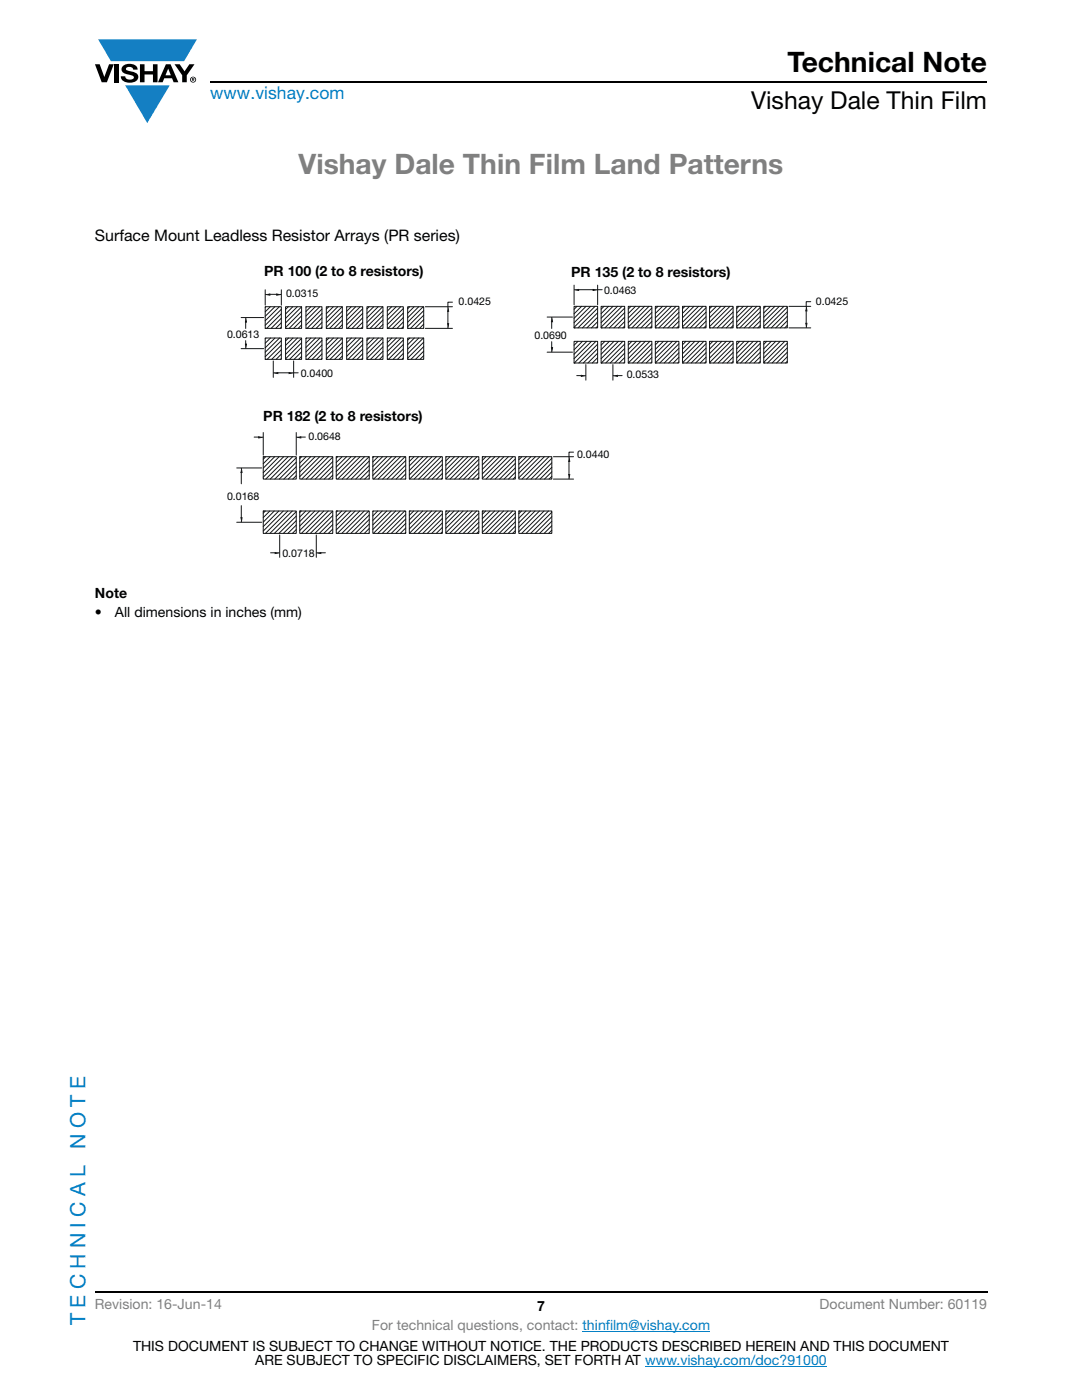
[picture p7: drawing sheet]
<svg xmlns="http://www.w3.org/2000/svg" width="216mm" height="279mm" viewBox="0 0 216 279" stroke-linecap="round" stroke-linejoin="round" font-family="sans-serif">
<g fill="#147fc3">
<path d="M19.6 7.9h19.7l-2.6 4.3h-1.1h-13.5z"/>
<path d="M25 17h8.9l-4.5 7.6z"/>
</g>
<g fill="#000">
<path d="M18.9 12.8h1l.9 2.6 1-2.6h.9l-1.4 3.6h-1zM22.9 12.8h.9v3.6h-.9zM24.6 13.1a2.1 2.1 0 0 1 2.8 .4l.1 .4h-.9a.79 .79 0 0 0-.7-.6 .79 .79 0 0 0-.8 .5l.3 .2 1 .3a1.08 1.08 0 0 1 1.2 1 1.08 1.08 0 0 1-1.1 1.1 1.73 1.73 0 0 1-2.4-1.2h.9a.96 .96 0 0 0 .8 .7 .96 .96 0 0 0 .9-.5 1.31 1.31 0 0 0-1.2-.6 1.03 1.03 0 0 1-1.1-.5 1.03 1.03 0 0 1 .2-1.2zM27.9 12.8h.9v1.4h1.7v-1.4h.9v3.6h-.9v-1.5h-1.7v1.5h-.9zM34.8 12.8h1.1l.9 1.4 1-1.4h1l-1.5 2.2v1.4h-.9v-1.4z"/>
<path d="M33.6 13.7l.5 1.3h-1.1zM33.1 12.8l-1.6 3.6h1l.3-.8h1.5l.3 .8h1l-1.6-3.6z"/>
<path d="M38.4 15.7h.2v.1h-.2zM38.3 15.6v.6h.1v-.3l.4 .3-.2-.3 .2-.1-.1-.2z"/>
<path d="M38.1 15.9a.46 .46 0 0 1 .9 0 .46 .46 0 0 1-.9 0zM37.9 15.9a.6 .6 0 0 0 1.2 0 .6 .6 0 0 0-1.2 0z"/>
</g>
<path d="M42 16.4h155M18.9 257.9h178.1" fill="none" stroke="#000" stroke-width=".36"/>
<path d="M116.2 265.7h25.5M128.7 272.7h36.3" fill="none" stroke="#007ec4" stroke-width=".2"/>
<path d="M45.3 52.7h124v59h-124z" fill="#fff"/>
<g fill="none" stroke="#111416" stroke-width=".2">
<path d="M52.9 57.8v3.1M53.9 58.6v.3l-1-.2M53.9 58.7h1.3M55.2 58.6v.3l.9-.2M56.1 57.8v3.1M114.6 56.9v3.9M115.5 57.7v.3l-.9-.2M115.5 57.8h2.8M118.3 57.7v.3l1.9-.2M119.2 56.9v3.9M48.1 63.4h4.5M48.1 69.6h4.5"/>
<path d="M48.9 68.7h.3l-.2 .9M49 64.3v1.3M49 68v.7M49 63.4l.2 .9h-.3M52.9 67.5h3.2v4.2h-3.2zM52.9 61.2h3.2v4.3h-3.2zM52.9 71.7h.1M52.9 65.5h.1M53 61.2l-.1 .1M53.1 67.5l-.2 .1M53.9 61.2l-1 1M54 67.5l-1.1 1"/>
<path d="M54.5 72v3.3M54.8 61.2l-1.9 1.9M54.9 67.5l-2 1.9M55.4 74.3v.3l-.9-.2M55.4 74.4h2.3M55.7 61.2l-2.8 2.8M55.8 67.5l-2.9 2.8M56.1 68l-3.2 3.2M56.1 68.9l-2.8 2.8M56.1 69.8l-1.9 1.9M56.1 70.7l-1 1M56.1 62.6l-2.9 2.9"/>
<path d="M56.1 71.6l-.1 .1M56.1 61.7l-3.2 3.2M56.1 63.5l-2 2M56.1 64.4l-1.1 1.1M56.1 65.3l-.2 .2M57 67.5h3.2v4.2h-3.2zM57 61.2h3.2v4.3h-3.2zM57 71.7h.1M57 65.5h.1M57.5 61.2l-.5 .5M57.6 67.5l-.6 .5M57.7 74.3v.3l1.8-.2"/>
<path d="M58.4 61.2l-1.4 1.5M58.5 67.5l-1.5 1.4M58.6 72v3.3M59.3 61.2l-2.3 2.3M59.4 67.5l-2.4 2.3M60.2 63l-2.5 2.5M60.2 63.9l-1.6 1.6M60.2 69.3l-2.4 2.4M60.2 64.8l-.7 .7M60.2 62.1l-3.2 3.2M60.2 61.2l-3.2 3.2M60.2 67.5l-3.2 3.2"/>
<path d="M60.2 68.4l-3.2 3.2M60.2 70.2l-1.5 1.5M60.2 71.1l-.6 .6M61 67.5h3.2v4.2h-3.2zM61 61.2h3.2v4.3h-3.2zM61 71.7h.1M61 65.5h.1M61.1 61.2l-.1 .1M61.2 67.5l-.2 .1M62 61.2l-1 1M62 67.5l-1 1M62.9 61.2l-1.9 1.9"/>
<path d="M63 67.5l-2 1.8M63.8 61.2l-2.8 2.8M63.8 67.5l-2.8 2.8M64.2 67.9l-3.2 3.2M64.2 68.9l-2.8 2.8M64.2 69.7l-1.9 2M64.2 70.6l-1 1.1M64.2 61.7l-3.2 3.2M64.2 71.5l-.1 .2M64.2 62.6l-2.9 2.9M64.2 63.5l-2 2M64.2 64.4l-1.1 1.1"/>
<path d="M64.2 65.3l-.2 .2M65.1 67.5h3.2v4.2h-3.2zM65.1 61.2h3.2v4.3h-3.2zM65.1 71.7h.1M65.1 65.5h.1M65.6 61.2l-.5 .5M65.6 67.5l-.5 .5M66.5 61.2l-1.4 1.4M66.5 67.5l-1.4 1.4M67.4 61.2l-2.3 2.3M67.4 67.5l-2.3 2.3M68.3 61.2l-3.2 3.2"/>
<path d="M68.3 67.5l-3.2 3.2M68.3 68.4l-3.2 3.2M68.3 69.3l-2.4 2.4M68.3 70.2l-1.5 1.5M68.3 71.1l-.6 .6M68.3 63l-2.5 2.5M68.3 62.1l-3.2 3.2M68.3 63.9l-1.6 1.6M68.3 64.8l-.7 .7M69.2 67.5h3.2v4.2h-3.2zM69.2 61.2h3.2v4.3h-3.2zM69.2 71.7h.1"/>
<path d="M69.2 65.5h.1M69.2 61.2h.1M69.2 67.5h.1M70.1 61.2l-.9 .9M70.1 67.5l-.9 .9M71 61.2l-1.8 1.8M71 67.5l-1.8 1.8M71.9 61.2l-2.7 2.7M71.9 67.5l-2.7 2.7M72.4 68.8l-2.9 2.9M72.4 67.9l-3.2 3.2M72.4 69.7l-2.1 2"/>
<path d="M72.4 70.6l-1.2 1.1M72.4 62.5l-3 3M72.4 71.5l-.3 .2M72.4 63.4l-2.1 2.1M72.4 61.6l-3.2 3.2M72.4 64.3l-1.3 1.2M72.4 65.2l-.3 .3M73.2 67.5h3.2v4.2h-3.2zM73.2 61.2h3.2v4.3h-3.2zM73.2 71.7h.1M73.2 65.5h.1M73.7 61.2l-.5 .5"/>
<path d="M73.7 67.5l-.5 .4M74.6 61.2l-1.4 1.3M74.6 67.5l-1.4 1.3M75.5 61.2l-2.3 2.3M75.5 67.5l-2.3 2.2M76.4 61.2l-3.2 3.1M76.4 67.5l-3.2 3.1M76.4 69.2l-2.5 2.5M76.4 70.1l-1.6 1.6M76.4 71l-.7 .7M76.4 68.3l-3.2 3.2M76.4 62l-3.2 3.2"/>
<path d="M76.4 63l-2.5 2.5M76.4 63.8l-1.7 1.7M76.4 64.8l-.8 .7M77.3 67.5h.1M77.3 67.5h3.2v4.2h-3.2zM77.3 61.2h3.2v4.3h-3.2zM77.3 71.7h.1M77.3 65.5h.1M78.1 61.2l-.8 .9M78.2 67.5l-.9 .9M79.1 61.2l-1.8 1.8M79.1 67.5l-1.8 1.8"/>
<path d="M79.9 61.2l-2.6 2.7M80 67.5l-2.7 2.6M80.5 67.9l-3.2 3.2M80.5 68.8l-3 2.9M80.5 69.7l-2.1 2M80.5 70.6l-1.2 1.1M80.5 62.5l-3.1 3M80.5 71.4l-.3 .3M80.5 61.6l-3.2 3.2M80.5 63.4l-2.2 2.1M80.5 64.3l-1.3 1.2M80.5 65.2l-.4 .3"/>
<path d="M81.3 67.5h3.2v4.2h-3.2zM81.3 61.2h3.2v4.3h-3.2zM81.3 71.7h.1M81.3 65.5h.1M81.7 61.2l-.4 .4M81.8 67.5l-.5 .4M82.6 61.2l-1.3 1.3M82.7 67.5l-1.4 1.3M83.5 61.2l-2.2 2.2M83.6 67.5l-2.3 2.2M84.4 61.2l-3.1 3.1M84.5 67.5l-3.2 3.1"/>
<path d="M84.5 68.3l-3.2 3.2M84.5 69.2l-2.5 2.5M84.5 70.1l-1.6 1.6M84.5 71l-.7 .7M84.5 62.9l-2.6 2.6M84.5 63.8l-1.7 1.7M84.5 62l-3.2 3.2M84.5 64.7l-.8 .8M84.9 65.5h5.4M84.9 61.2h5.4M89.2 64.6h.3l-.1 .9M89.4 62.1v2.5"/>
<path d="M90.3 60.3h-.9l.1 1.8h-.3M109.2 70.3h5M109.2 63.3h5M109.9 69.4h.4l-.2 .9M110.1 64.2v1.4M110.1 68.2v1.2M110.1 63.3l.2 .9h-.4M114.5 68.1h4.7v4.3h-4.7zM114.5 72.4h.1M114.5 61.1h4.7v4.3h-4.7zM114.5 65.4h.1M115.1 75h.9"/>
<path d="M115.1 61.1l-.6 .6M115.3 68.1l-.8 .8M116 74.8v.3l.9-.1M116.1 61.1l-1.6 1.5M116.2 68.1l-1.7 1.7M116.9 72.8v3.1M116.9 61.1l-2.4 2.4M117.1 68.1l-2.6 2.6M117.8 61.1l-3.3 3.3M118 68.1l-3.5 3.5M118.7 61.1l-4.2 4.2M118.9 68.1l-4.3 4.3"/>
<path d="M119.2 65.1l-.3 .3M119.2 64.2l-1.2 1.2M119.2 63.3l-2.1 2.1M119.2 62.4l-3 3M119.2 61.5l-3.9 3.9M119.2 72.3l-.1 .1M119.2 71.4l-1 1M119.2 70.5l-1.9 1.9M119.2 69.6l-2.8 2.8M119.2 68.7l-3.7 3.7M119.9 68.1h4.7v4.3h-4.7zM119.9 72.4h.1"/>
<path d="M119.9 61.1h4.7v4.3h-4.7zM119.9 65.4h.1M120.5 61.1l-.6 .6M120.7 68.1l-.8 .8M121.4 61.1l-1.5 1.5M121.6 68.1l-1.7 1.7M122.3 72.8v3.1M122.3 61.1l-2.4 2.4M122.5 68.1l-2.6 2.6M123.2 74.8v.3l-.9-.1M123.2 75h.9M123.2 61.1l-3.3 3.3"/>
<path d="M123.4 68.1l-3.5 3.5M124.1 61.1l-4.2 4.2M124.3 68.1l-4.3 4.3M124.6 65.1l-.3 .3M124.6 64.2l-1.2 1.2M124.6 63.3l-2.1 2.1M124.6 62.4l-3 3M124.6 61.5l-3.9 3.9M124.6 72.2l-.1 .2M124.6 71.4l-1 1M124.6 70.5l-1.9 1.9M124.6 69.6l-2.8 2.8"/>
<path d="M124.6 68.7l-3.7 3.7M125.4 68.1h4.7v4.3h-4.7zM125.4 72.4h.1M125.4 61.1h4.7v4.3h-4.7zM125.4 65.4h.1M125.9 61.1l-.5 .6M126.1 68.1l-.7 .8M126.8 61.1l-1.4 1.5M127 68.1l-1.6 1.7M127.7 61.1l-2.3 2.4M127.9 68.1l-2.5 2.5M128.6 61.1l-3.2 3.3"/>
<path d="M128.8 68.1l-3.4 3.4M129.5 61.1l-4.1 4.2M129.7 68.1l-4.3 4.3M130.1 70.4l-2 2M130.1 69.5l-2.9 2.9M130.1 68.7l-3.8 3.7M130.1 72.2l-.2 .2M130.1 71.3l-1.2 1.1M130.1 65.1l-.4 .3M130.1 64.2l-1.3 1.2M130.1 63.3l-2.2 2.1M130.1 62.4l-3.1 3"/>
<path d="M130.1 61.5l-4 3.9M130.8 68.1h4.7v4.3h-4.7zM130.8 72.4h.1M130.8 61.1h4.7v4.3h-4.7zM130.8 65.4h.1M131.3 61.1l-.5 .5M131.5 68.1l-.7 .7M132.2 61.1l-1.4 1.5M132.4 68.1l-1.6 1.6M133.1 61.1l-2.3 2.3M133.3 68.1l-2.5 2.5M134 61.1l-3.2 3.3"/>
<path d="M134.2 68.1l-3.4 3.4M134.9 61.1l-4.1 4.1M135.1 68.1l-4.3 4.3M135.5 65l-.4 .4M135.5 64.1l-1.3 1.3M135.5 63.2l-2.2 2.2M135.5 62.3l-3.1 3.1M135.5 61.4l-4 4M135.5 72.2l-.3 .2M135.5 71.3l-1.2 1.1M135.5 70.4l-2.1 2M135.5 69.5l-3 2.9"/>
<path d="M135.5 68.6l-3.8 3.8M136.2 68.1h4.7v4.3h-4.7zM136.2 72.4h.1M136.2 61.1h4.7v4.3h-4.7zM136.2 65.4h.1M136.7 61.1l-.5 .5M136.9 68.1l-.7 .7M137.6 61.1l-1.4 1.4M137.7 68.1l-1.5 1.6M138.5 61.1l-2.3 2.3M138.6 68.1l-2.4 2.5M139.4 61.1l-3.2 3.2"/>
<path d="M139.5 68.1l-3.3 3.4M140.3 61.1l-4.1 4.1M140.4 68.1l-4.2 4.3M140.9 65l-.5 .4M140.9 64.1l-1.4 1.3M140.9 63.2l-2.3 2.2M140.9 62.3l-3.2 3.1M140.9 61.4l-4 4M140.9 72.2l-.3 .2M140.9 71.3l-1.2 1.1M140.9 70.4l-2.1 2M140.9 69.5l-3 2.9"/>
<path d="M140.9 68.6l-3.9 3.8M141.6 68.1h4.7v4.3h-4.7zM141.6 72.4h.1M141.6 61.1h4.7v4.3h-4.7zM141.6 65.4h.1M142.1 61.1l-.5 .5M142.2 68.1l-.6 .7M143 61.1l-1.4 1.4M143.1 68.1l-1.5 1.6M143.8 61.1l-2.2 2.3M144 68.1l-2.4 2.5M144.8 61.1l-3.2 3.2"/>
<path d="M144.9 68.1l-3.3 3.4M145.6 61.1l-4 4.1M145.8 68.1l-4.2 4.3M146.3 65l-.5 .4M146.3 64.1l-1.4 1.3M146.3 63.2l-2.3 2.2M146.3 62.3l-3.2 3.1M146.3 61.4l-4.1 4M146.3 72.1l-.3 .3M146.3 71.3l-1.2 1.1M146.3 70.3l-2.1 2.1M146.3 69.5l-3 2.9"/>
<path d="M146.3 68.6l-3.9 3.8M147 68.1h4.7v4.3h-4.7zM147 72.4h.1M147 61.1h4.7v4.3h-4.7zM147 65.4h.1M147.4 61.1l-.4 .5M147.6 68.1l-.6 .7M148.3 61.1l-1.3 1.4M148.5 68.1l-1.5 1.5M149.2 61.1l-2.2 2.3M149.4 68.1l-2.4 2.4M150.1 61.1l-3.1 3.2"/>
<path d="M150.3 68.1l-3.3 3.3M151 61.1l-4 4.1M151.2 68.1l-4.2 4.2M151.7 64.9l-.5 .5M151.7 64.1l-1.4 1.3M151.7 63.1l-2.3 2.3M151.7 62.3l-3.2 3.1M151.7 61.3l-4.1 4.1M151.7 72.1l-.3 .3M151.7 71.2l-1.2 1.2M151.7 70.3l-2.1 2.1M151.7 69.4l-3 3"/>
<path d="M151.7 68.5l-3.9 3.9M152.4 68.1h4.7v4.3h-4.7zM152.4 72.4h.1M152.4 61.1h4.7v4.3h-4.7zM152.4 65.4h.1M152.8 61.1l-.4 .4M153 68.1l-.6 .6M153.7 61.1l-1.3 1.3M153.9 68.1l-1.5 1.5M154.6 61.1l-2.2 2.2M154.8 68.1l-2.4 2.4M155.5 61.1l-3.1 3.1"/>
<path d="M155.7 68.1l-3.3 3.3M156.4 61.1l-4 4M156.6 68.1l-4.2 4.2M157.1 72.1l-.3 .3M157.1 71.2l-1.2 1.2M157.1 70.3l-2.1 2.1M157.1 69.4l-3 3M157.1 68.5l-3.9 3.9M157.1 64.9l-.5 .5M157.1 64l-1.4 1.4M157.1 63.1l-2.3 2.3M157.1 62.2l-3.2 3.2"/>
<path d="M157.1 61.3l-4.1 4.1M157.4 65.4h4.4M157.4 61.1h4.4M160.7 64.5h.3l-.1 .9M160.9 62.1v2.4M161.8 60.2h-.9l.1 1.9h-.3M47.2 93.4h5M48.1 94.3v2.3M48.1 93.4l.2 .9h-.3M50.7 87.2h.9M51.6 87.1v.3l.9-.2M52.5 91.1h6.6v4.5h-6.6z"/>
<path d="M52.5 91.1h.1M52.5 86.3v4.5M53 91.1l-.5 .6M53.9 91.1l-1.4 1.4M54.8 91.1l-2.3 2.3M55.7 91.1l-3.2 3.2M56.6 91.1l-4.1 4.1M57.5 91.1l-4.5 4.5M58.4 91.1l-4.5 4.5M59.1 92.2l-3.4 3.4M59.1 93.1l-2.5 2.5M59.1 94l-1.6 1.6"/>
<path d="M59.1 94.9l-.7 .7M59.1 91.4l-4.3 4.2M59.1 86.3v4.5M59.8 91.1h6.6v4.5h-6.6zM59.8 91.1h.1M60 87.1v.3l-.9-.2M60 87.2h.9M60.2 91.1l-.4 .4M61.1 91.1l-1.3 1.3M62 91.1l-2.2 2.2M62.9 91.1l-3.1 3.1M63.8 91.1l-4 4"/>
<path d="M64.7 91.1l-4.5 4.5M65.6 91.1l-4.5 4.5M66.4 92.1l-3.5 3.5M66.4 93l-2.6 2.6M66.4 93.9l-1.7 1.7M66.4 94.8l-.8 .8M66.4 91.2l-4.4 4.4M67.1 91.1h6.6v4.5h-6.6zM67.1 91.1h.1M67.4 91.1l-.3 .3M68.3 91.1l-1.2 1.2M69.2 91.1l-2.1 2.1"/>
<path d="M70.1 91.1l-3 3M71 91.1l-3.9 3.9M71.9 91.1l-4.5 4.5M72.7 91.1l-4.4 4.5M73.6 91.1l-4.4 4.5M73.7 92l-3.6 3.6M73.7 92.9l-2.7 2.7M73.7 93.8l-1.8 1.8M73.7 94.7l-.9 .9M73.7 95.6h.1M74.4 91.1h6.6v4.5h-6.6zM74.4 91.1h.1"/>
<path d="M74.5 91.1l-.1 .2M75.4 91.1l-1 1.1M76.3 91.1l-1.9 2M77.2 91.1l-2.8 2.9M78.1 91.1l-3.7 3.8M79 91.1l-4.4 4.5M79.9 91.1l-4.5 4.5M80.8 91.1l-4.4 4.5M81 93.7l-2 1.9M81 94.6l-1.1 1M81 95.5l-.2 .1M81 91.9l-3.8 3.7"/>
<path d="M81 92.8l-2.8 2.8M81.7 91.1h6.6v4.5h-6.6zM81.7 91.1h.1M81.7 91.1v.1M82.6 91.1l-.9 1M83.5 91.1l-1.8 1.9M84.4 91.1l-2.7 2.8M85.3 91.1l-3.6 3.7M86.2 91.1l-4.5 4.5M87.1 91.1l-4.5 4.5M88 91.1l-4.5 4.5M88.3 91.8l-3.9 3.8"/>
<path d="M88.3 92.7l-3 2.9M88.3 93.6l-2.1 2M88.3 94.5l-1.2 1.1M88.3 95.4l-.3 .2M89 91.1h6.5v4.5h-6.5zM89 91.1h.1M89.8 91.1l-.8 .9M90.7 91.1l-1.7 1.8M91.6 91.1l-2.6 2.7M92.5 91.1l-3.5 3.6M93.4 91.1l-4.4 4.5M94.3 91.1l-4.5 4.5"/>
<path d="M95.2 91.1l-4.5 4.5M95.5 95.3l-.3 .3M95.5 94.4l-1.2 1.2M95.5 93.5l-2.1 2.1M95.5 92.6l-3 3M95.5 91.7l-3.9 3.9M96.2 91.1h6.6v4.5h-6.6zM96.2 91.1h.1M97 91.1l-.8 .8M97.9 91.1l-1.7 1.7M98.8 91.1l-2.6 2.6M99.7 91.1l-3.5 3.5"/>
<path d="M100.6 91.1l-4.4 4.4M101.4 91.1l-4.4 4.5M102.4 91.1l-4.5 4.5M102.8 92.5l-3.1 3.1M102.8 91.6l-4 4M102.8 95.2l-.4 .4M102.8 94.3l-1.3 1.3M102.8 93.4l-2.2 2.2M103.5 91.1h6.6v4.5h-6.6zM103.5 91.1h.1M104.1 91.1l-.6 .7M105 91.1l-1.5 1.6"/>
<path d="M105.9 91.1l-2.4 2.5M106.8 91.1l-3.3 3.3M107.7 91.1l-4.2 4.3M108.6 91.1l-4.4 4.5M109.5 91.1l-4.4 4.5M110.1 95.1l-.5 .5M110.1 94.2l-1.5 1.4M110.1 93.3l-2.3 2.3M110.1 92.4l-3.2 3.2M110.1 91.5l-4.1 4.1M110.4 95.6h4M110.4 91.1h4"/>
<path d="M113.4 94.7h.3l-.2 .9M113.5 92.1v2.6M114.4 90.2h-.9l.2 1.9h-.3M47.2 104.2h5M48 103.3h.3l-.2 .9M48.1 100.9v2.4M52.5 102h6.6v4.4h-6.6zM52.5 102h.1M52.9 102l-.4 .4M53.8 102l-1.3 1.3M54 110.3h.9M54.7 102l-2.2 2.2"/>
<path d="M54.9 110.2v.3l.9-.2M55.6 102l-3.1 3.1M55.8 106.8v4.4M56.5 102l-4 4M57.4 102l-4.4 4.4M58.3 102l-4.4 4.4M59.1 103l-3.4 3.4M59.1 103.9l-2.6 2.5M59.1 104.8l-1.7 1.6M59.1 105.7l-.8 .7M59.1 102.1l-4.4 4.3M59.8 102h6.6v4.4h-6.6z"/>
<path d="M59.8 102h.1M60.1 102l-.3 .3M61 102l-1.2 1.2M61.9 102l-2.1 2.1M62.8 102l-3 3M63.1 106.8v4.4M63.7 102l-3.9 3.9M64 110.2v.3l-.9-.2M64 110.3h.9M64.6 102l-4.5 4.4M65.5 102l-4.5 4.4M66.4 103.8l-2.7 2.6"/>
<path d="M66.4 104.7l-1.8 1.7M66.4 105.6l-.9 .8M66.4 102l-4.5 4.4M66.4 102.9l-3.6 3.5M67.1 102h6.6v4.4h-6.6zM67.1 102h.1M67.3 102l-.2 .2M68.2 102l-1.1 1.1M69.1 102l-2 2M70 102l-2.9 2.9M70.9 102l-3.8 3.8M71.8 102l-4.5 4.4"/>
<path d="M72.7 102l-4.5 4.4M73.6 102l-4.5 4.4M73.7 102.8l-3.7 3.6M73.7 103.7l-2.8 2.7M73.7 104.6l-1.9 1.8M73.7 105.5l-1 .9M73.7 106.4h-.1M74.4 102h6.6v4.4h-6.6zM74.5 102l-.1 .1M75.4 102l-1 1M76.3 102l-1.9 1.9M77.2 102l-2.8 2.8"/>
<path d="M78.1 102l-3.7 3.7M78.9 102l-4.4 4.5M79.9 102l-4.5 4.5M80.7 102l-4.4 4.5M81 103.6l-2.9 2.9M81 104.5l-2 2M81 105.4l-1.1 1.1M81 106.3l-.2 .2M81 102.7l-3.8 3.8M81.7 102h6.6v4.4h-6.6zM81.7 102h.1M82.5 102l-.8 .9"/>
<path d="M83.4 102l-1.7 1.8M84.3 102l-2.6 2.7M85.2 102l-3.5 3.6M86.1 102l-4.4 4.5M87 102l-4.4 4.5M87.9 102l-4.4 4.5M88.3 102.6l-3.9 3.9M88.3 103.5l-3 3M88.3 104.4l-2.2 2.1M88.3 105.3l-1.2 1.2M88.3 106.2l-.4 .3M89 102h6.5v4.4h-6.5z"/>
<path d="M89 102h.1M89.7 102l-.7 .7M90.6 102l-1.6 1.7M91.5 102l-2.5 2.5M92.4 102l-3.4 3.4M93.3 102l-4.3 4.3M94.2 102l-4.5 4.5M95.1 102l-4.5 4.5M95.5 106l-.4 .5M95.5 105.1l-1.3 1.4M95.5 104.2l-2.2 2.3M95.5 103.4l-3.1 3.1"/>
<path d="M95.5 102.4l-4 4.1M96.2 102h6.6v4.4h-6.6zM96.2 102h.1M96.9 102l-.7 .6M97.8 102l-1.6 1.5M98.7 102l-2.5 2.4M99.6 102l-3.4 3.3M100.5 102l-4.3 4.2M101.4 102l-4.5 4.4M102.3 102l-4.5 4.4M102.8 105.9l-.5 .5M102.8 105l-1.4 1.4"/>
<path d="M102.8 104.1l-2.3 2.3M102.8 103.2l-3.2 3.2M102.8 102.3l-4.1 4.1M103.5 102h6.6v4.4h-6.6zM103.5 102h.1M104.1 102l-.6 .5M105 102l-1.5 1.4M105.9 102l-2.4 2.3M106.8 102l-3.3 3.2M107.6 102l-4.1 4.1M108.6 102l-4.5 4.4M109.4 102l-4.4 4.4"/>
<path d="M110.1 105.8l-.6 .6M110.1 104.9l-1.5 1.5M110.1 104l-2.4 2.4M110.1 103.1l-3.3 3.3M110.1 102.2l-4.2 4.2"/>
</g>
<g fill="#000">
<path d="M52.9 58.7l1-.1v.3zM55.2 58.6l.9 .1-.9 .2zM114.6 57.8l.9-.1v.3zM118.3 57.7l.9 .1-.9 .2zM49 63.4l.2 .9h-.3zM48.9 68.7h.3l-.2 .9zM54.5 74.4l.9-.1v.3zM57.7 74.3l.9 .1-.9 .2zM89.2 64.6h.3l-.1 .9zM89.4 61.2l.1 .9h-.3zM109.9 69.4h.4l-.2 .9zM110.1 63.3l.2 .9h-.4z"/>
<path d="M116 74.8l.9 .2-.9 .1zM122.3 75l.9-.2v.3zM160.7 64.5h.3l-.1 .9zM160.9 61.1l.1 1h-.3zM48.1 93.4l.2 .9h-.3zM51.6 87.1l.9 .1-.9 .2zM59.1 87.2l.9-.1v.3zM113.4 94.7h.3l-.2 .9zM113.5 91.1l.2 1h-.3zM48 103.3h.3l-.2 .9zM54.9 110.2l.9 .1-.9 .2zM63.1 110.3l.9-.1v.3z"/>
</g>
<text font-size="5.6" x="157.2" y="14.3">Technical Note</text>
<text font-size="5.6" fill="#808080" x="59.6" y="34.8">Vishay Dale Thin Film Land Patterns</text>
<text font-size="4.9" x="149.9" y="21.8">Vishay Dale Thin Film</text>
<g font-size="4.2" fill="#007ec4">
<text x="17.1" y="229.3" transform="rotate(-90 17.1 229.3)">N O T E</text>
<text x="17.1" y="264.5" transform="rotate(-90 17.1 264.5)">T E C H N I C A L</text>
</g>
<text font-size="3.5" fill="#007ec4" x="42" y="19.8">www.vishay.com</text>
<text font-size="3.2" x="18.9" y="48.1">Surface Mount Leadless Resistor Arrays (PR series)</text>
<g font-size="2.8">
<text x="52.7" y="55">PR 100 (2 to 8 resistors)</text>
<text x="114" y="55.2">PR 135 (2 to 8 resistors)</text>
<text x="52.5" y="84.1">PR 182 (2 to 8 resistors)</text>
<text x="18.9" y="119.3">Note</text>
<text x="18.9" y="123.2">•</text>
<text x="22.9" y="123.2">All dimensions in inches (mm)</text>
<text x="107.2" y="261.7">7</text>
<text x="26.5" y="269.6">THIS DOCUMENT IS SUBJECT TO CHANGE WITHOUT NOTICE. THE PRODUCTS DESCRIBED HEREIN AND THIS DOCUMENT</text>
<text x="50.9" y="272.4">ARE SUBJECT TO SPECIFIC DISCLAIMERS, SET FORTH AT www.vishay.com/doc?91000</text>
</g>
<g font-size="2.8" fill="#808080">
<text x="18.9" y="261.2">Revision: 16-Jun-14</text>
<text x="163.6" y="261.2">Document Number: 60119</text>
<text x="74.2" y="265.5">For technical questions, contact: thinfilm@vishay.com</text>
</g>
<g font-size="2.1">
<text x="57.1" y="59.4">0.0315</text>
<text x="120.5" y="58.6">0.0463</text>
<text x="91.5" y="60.9">0.0425</text>
<text x="162.8" y="60.8">0.0425</text>
<text x="45.3" y="67.5">0.0613</text>
<text x="106.6" y="67.6">0.0690</text>
<text x="60" y="75.3">0.0400</text>
<text x="125" y="75.5">0.0533</text>
<text x="61.5" y="87.9">0.0648</text>
<text x="115.1" y="91.3">0.0440</text>
<text x="45.3" y="99.7">0.0168</text>
<text x="56.4" y="111.2">0.0718</text>
</g>
</svg>
